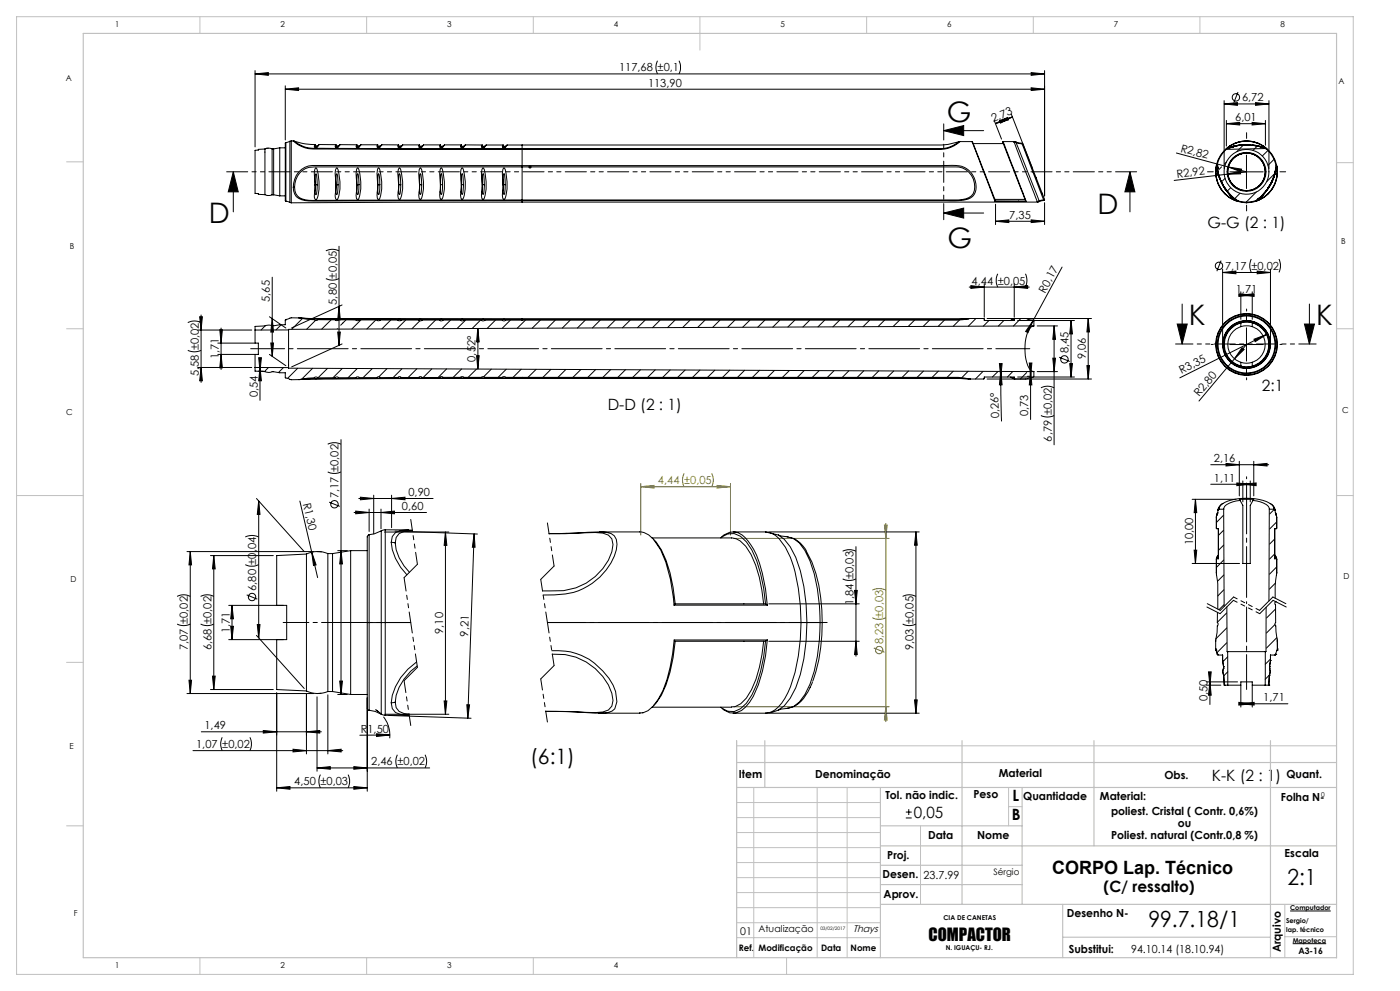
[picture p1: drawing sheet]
<svg xmlns="http://www.w3.org/2000/svg" width="420mm" height="297mm" viewBox="0 0 420 297" stroke-linecap="round" stroke-linejoin="round" font-family="sans-serif">
<g fill="none" stroke="#000" stroke-width=".3">
<path d="M197.2 18.2l-.4 1.8 .4 2.2M203.7 18.2l.5 1.5-.1 1.3-.4 1.2M76.5 22.2l4-.4v.8zM76.5 21.2v22.8M76.5 22.2h236.9M85.6 26.7l4-.4v.8zM85.6 25.7v16.2M85.6 26.7h227.8M283.1 39.2l6-1.6v3zM283.1 39.2h12M298.3 36.1l2.2 5.6M298.6 37l3.6-1.8 .3 .7z"/>
<path d="M299.9 36.1l3.8-1-3.6 1.8zM303.4 34.1l6.3 16.4M303.7 35.1l-5.1 1.9M309.4 21.8l4 .4-4 .4zM309.4 26.3l4 .4-4 .4zM313.4 21.2v37.5M367.2 31.1l4-.3v.8zM367.2 30.2v20.3M367.2 31.1h13.5M367.9 37.1l4-.4v.8zM367.9 36.1v7.7M367.9 37.1h11.7"/>
<path d="M371.4 27.6l-1.3 3.2M375.6 36.7l4 .4-4 .4zM376.7 30.8l4 .3-4 .5zM379.6 36.1v7.4M380.7 30.2v20.3M70 51.5l1.5 6h-3zM70 51.5v12M79.9 44.4h.6M80.1 58.6h.4M158.5 50h1M158.6 49.7l.7 .7M159 49.5v1"/>
<path d="M159.3 49.7l-.7 .7M339 51.5l1.5 6h-3zM339 51.5v12M352.9 45.9l15.6 4.2M368.2 52.2l3.9-.9 .1 .8zM368.2 52.2l-16 1.9M368.5 50.1l4 .6-.2 .8zM368.5 50.1l5.4 1.4-5.7 .7M369 51.5h10M373.9 46.5v10M379.6 44.5l-11.7 .3M97.8 75.2l1.8-.5 2.1 .5"/>
<path d="M101.7 73.8v29.7M283.1 63.8l6-1.4v3zM283.1 63.8h12M298.7 66.3l3.9-.4v.8zM298.7 61.2v6.1M298.7 66.3h14.7M309.4 65.9l4 .4-4 .4zM313.4 60.7v6.6M366.3 78.1l-1.2 3.2M375.4 77.6l-.5 1.6v.9l.5 1.5M383.7 77.6l.4 1.6v.9l-.4 1.5M56.3 96.7l1.9-.5 2.1 .5"/>
<path d="M59.3 98.9h16.2M59.9 94.9h.8l-.4 4zM60.3 94.4v20.2M65.9 98.8h.8l-.4 4zM66.3 98.3v12.4M80.8 94.9l5 3.4M81.7 95.5l.4 4h-.9zM81.7 83.1v23.7M97.8 83.5l1.8 .5 2.1-.5M101.3 99.5h.8l-.4 4zM101.7 91.8l.4 4h-.8zM102.6 91.4l-15.1 6.9"/>
<path d="M143.3 98.4l.5 4h-.8zM143.3 98.4v12.2M290.8 86h18M291.3 85.6l4 .4-4 .4zM295.3 85v10.1M296.1 95.5h31.3M299.3 82.1l-.4 1.5v1.2l.4 1.2M304.3 86l4-.4v.8zM304.3 85v10.1M305.3 96.1h17M307.6 82.1l.5 1.8-.5 2.1M309.8 96l.4 .3"/>
<path d="M310 96l-1.6 3.7-.7-.4zM310 96l-.2 .3M311.1 97.7h6.2M316.2 97.7v35.6M316.2 97.7l.5 4h-.9zM318.6 80l-8.6 16M321.3 96.1l.4 4h-.8zM321.3 96.1v16.9M326.5 95.5l.3 4h-.7zM326.5 95.5v18.1M353.2 97.1h3l-1.6 6zM354.6 91.1v12"/>
<path d="M366.8 81.7l4-.5v.9zM366.8 80.6v21.6M366.8 81.7h14.3M371.7 88l4 .4-4 .4zM372.3 88.4l3.9-.4v.8zM372.3 87.5v8.2M372.3 88.4h3.4M373.9 98.2v10M375.7 87.5v8.2M377.2 81.2l3.9 .5-3.9 .4zM381.1 80.6v21.6M391.3 97.1h3l-1.5 6z"/>
<path d="M392.8 91.1v12M56.3 105l1.9 .4 2.1-.4M59.3 110.1h16.2M60.3 110.1l.4 4h-.8zM65.3 106.2h11.2M65.3 102.8h11.2M66.3 106.2l.4 4h-.8zM77.5 111.2h1.5M77.5 110.1h1.5M77.6 107.2h.8l-.4 4zM78 110.1v9.9M78 110.1l.4 4h-.8z"/>
<path d="M80.8 106.2l5 3.4M81.2 102.8h.9l-.4 4zM102.6 103.1l-15.1 6.9M143 106.6h.8l-.5 4zM296.1 113.6h31.3M299.8 109h.8l-.4 4zM300.2 111.3l.4 4h-.8zM300.2 111.3v1.7M300.2 113l.3 13.3M305.3 113h17M308.2 111.3h.9M308.2 112.8h.9"/>
<path d="M308.8 108.8h.8l-.4 4zM309.2 111.3v14.4M309.2 111.3l.4 4.1h-.8zM311.1 111.4h6.2M312.3 116.2l1.8-.5 2.1 .5M315.8 107.3h.9l-.5 4.1zM317.7 107.1l3.2 1.2M320.9 109h.8l-.4 4zM326.1 109.6h.7l-.3 4zM369 103.3h10M372.6 104.2l.6 .5-2.9 2.8zM373.9 103.3l-14.2 16.9"/>
<path d="M376.2 101.7l3.7-1.4-3.3 2.1zM379.9 100.3l-26 12.9M98.3 133.1l1.5-.4h1l1.5 .4M102.3 131.8v76.3M312.3 124.5l1.8 .5 2.1-.5M363.2 139.3h17.4M367.8 138.9l4 .4-4 .4zM371.8 138.3v10.3M376.1 139.3l4-.4v.8zM376.1 138.3v10.3M76.9 149.4l14.4 15.9M77.6 150.1l.4 4.1h-.8z"/>
<path d="M77.6 150.1v41.1M90 150.2l5.3 22.9M98.3 141.4l1.5 .5 1.6-.1 .9-.4M98.7 150.5l3.2 1.3M106.2 153.6h21.8M106.7 153.2l4 .4-4 .4zM107.6 149.4h22.3M108.1 149l4 .4-4 .4zM110.7 152.6v6.7M112.1 148.4v11.6M114.3 153.6l4-.4v.8zM114.3 152.6v5.9"/>
<path d="M115.3 159.5h19.4M117.5 149.4l4-.4v.8zM117.5 148.4v9.7M118.5 159.2l24.7 .9M133.6 159.5v54.6M133.6 159.5l.5 3.9h-.9zM230.6 159.4h45.2M274.8 159.4l.4 4h-.8zM274.8 159.4v54.3M357.6 149.6h13.2M358.6 149.6v19.3M358.6 149.6l.4 4h-.8z"/>
<path d="M363.2 145.1h11.9M371.1 144.7l4 .4-4 .5zM372.9 145.1l3.9-.4v.9zM372.9 144.1v6.3M375.1 144.1v6.3M53.1 178.7l1.8-.4 2.2 .4M56.1 165.3h38M57.1 165.3v42.6M57.1 165.3l.4 4h-.8zM60.2 178.7l1.8-.4 2.1 .4M63.1 166.5h18.9M64.1 166.5v40.2"/>
<path d="M64.1 166.5l.5 4h-.9zM73.6 169.2l1.5 .5 1.3-.1 1.2-.4M73.6 160.9l1.8-.4 2.2 .4M74 178.3l3.2 1.3M93.5 165.5l1.3 3.8-.7 .2zM95.1 165.3l1.3 .1M101.3 165h2.9M102.3 165l.4 4h-.8zM142.2 160l.3 4h-.8zM142.2 160l-1.9 55.2M252.8 173.5l1.5 .5 1.6-.2 .9-.3M252.8 165.2l1.5-.5h1l1.5 .5"/>
<path d="M256.4 176.9h.8l-.4 4.1zM256.8 163.8v32.9M270.8 178.7l1.8-.4 2.2 .4M357.6 168.9h14.3M358.2 164.9h.8l-.4 4zM53.1 187l1.8 .5 2.2-.5M60.2 187l1.8 .5 2.1-.5M68.6 191.7h16.4M68.6 181.4h16.4M69.2 187.7h.8l-.4 4zM69.6 181.4v10.3M69.6 181.4l.4 4.1h-.8z"/>
<path d="M76.9 190.4l14.4 15.9M77.2 187.2h.8l-.4 4zM230.6 181h27.2M230.6 192.2h27.2M256.8 192.2l.4 4h-.8zM270.8 187l1.8 .5 2.2-.5M56.1 207.9h38M56.7 203.9h.8l-.4 4zM60.4 219.3h36M63.1 206.7h18.9M63.7 202.6h.9l-.5 4.1zM79 218.9l4 .4-4 .4z"/>
<path d="M83 207.6v29.5M91.9 219.3l4-.4v.8zM91.9 208.1v17.9M95.1 208.8v22.3M96.3 207.8l-1.2 .1M98.4 208.2v17.8M101.3 208.1h2.9M101.9 204.1h.8l-.4 4zM110.2 209.1v28M112.7 212.7l1.7 1.4M113 219.9l3.9 .4-3.9 .4zM115 214.8a9.2 9.2 0 0 1 1.9 6.5"/>
<path d="M115.4 214.1h19.3M116.6 214.4l24.7 .9M133.2 210.1h.9l-.5 4zM140.1 211.2h.8l-.6 4zM230.6 213.7h45.2M274.4 209.8h.8l-.4 3.9zM361.9 205.3h4.4M361.9 204.4h9.4M362.5 201.4h.9l-.4 3.9zM363 204.4v6.7M363 204.4l.4 3.9h-.9zM371.7 210.5l4 .4-4 .4z"/>
<path d="M372.3 210.9l3.9-.4v.8zM372.3 205.3v6.6M372.3 210.9h14.1M375.7 205.3v6.6M57.9 225h44.9M66.7 221l-.5 1.5v.9l.5 1.6M75 221l.4 1.5-.1 1.5-.3 1M83 236.1h27.2M83 236.1l4-.4v.8zM87.9 224.5l4 .5-4 .4zM95.1 230.1h33.8M95.1 230.1l4-.3v.7z"/>
<path d="M96.1 232.2l-.4 1.5 .1 1.5 .3 .9M98.4 225l3.9-.5v.9zM104.4 232.2l.5 1.5v.9l-.5 1.5M106.2 235.7l4 .4-4 .4zM106.2 229.8l4 .3-4 .4zM116.9 220.3h-9M119.2 226.2l-.5 1.8 .5 2.1M127.5 226.2l.5 1.8-.5 2.1M271.7 245.1h1.8M271.7 243.4h1.8M272.6 242.5v1.8M387 273h12.2"/>
<path d="M387.8 282.8h10"/>
<circle cx="370.8" cy="29.2" r="1.12"/>
<circle cx="365.7" cy="79.7" r="1.11"/>
<circle cx="319.3" cy="107.7" r="1.11"/>
<circle cx="100.3" cy="151.1" r="1.12"/>
<circle cx="75.6" cy="178.9" r="1.12"/>
</g>
<g fill="none" stroke="#808000" stroke-width=".3">
<path d="M192.2 144.9v15.5M192.2 145.9h26.9M192.2 145.9l4-.4v.8zM205.2 141.9l-.4 1.8 .4 2.2M213.5 141.9l.5 1.8-.5 2.2M215.1 145.5l4 .4-4 .4zM219.1 144.9v15.5M265.3 157.4h.8l-.4 4zM265.7 156.9v59.4M220.1 161.4h46.6M261.7 176.8l1.9-.4 2.1 .4M261.7 185.1l1.5 .5h1.3l1.2-.5"/>
<path d="M262.1 194.2l3.2 1.3M220.1 211.8h46.6M265.7 211.8l.4 4h-.8z"/>
<circle cx="263.7" cy="194.8" r="1.12"/>
</g>
<path d="M364 51.5h-1.7M374 41.5v-1.7M384 51.5h1.7M374 61.5v1.7M374 93.2v-.6M364 103.2h-.6M374 113.2v.6M384 103.2h.6" fill="none" stroke="#000" stroke-width=".3" stroke-dasharray="15.2 1.3 1.3 1.3"/>
<path d="M75.2 104.5h233.7" fill="none" stroke="#000" stroke-width=".3" stroke-dasharray="15.2 1.3 1.3 1.3" stroke-dashoffset="5"/>
<path d="M374 181.9v24.7" fill="none" stroke="#000" stroke-width=".3" stroke-dasharray="15.2 1.3 1.3 1.3" stroke-dashoffset="4.8"/>
<path d="M374 142.9v38" fill="none" stroke="#000" stroke-width=".3" stroke-dasharray="15.2 1.3 1.3 1.3" stroke-dashoffset="-1.9"/>
<path d="M123.2 155.7l2 13.4M121.2 204l2 13.4" fill="none" stroke="#000" stroke-width=".3" stroke-dasharray="6.3 1.3 1.3 1.3 1.3 1.3" stroke-dashoffset="2.7"/>
<g fill="none" stroke="#000" stroke-width=".3" stroke-dasharray="6.3 1.3 1.3 1.3 1.3 1.3">
<path d="M341 51.5h-273M125.2 169.1l-4 4M166.2 169.6l-4 4M370 179.9l-4 4M370.1 178.9l-4 4M381.9 178.9l-4 4M381.9 179.9l-4 4M125.2 200l-4 4M166.2 199.5l-4 4M366 183.9l-3.9-2M366.1 182.9l-3.9-2M385.8 180.9l-3.9-2"/>
<path d="M385.9 181.9l-4-2"/>
</g>
<path d="M121.2 173.1l4 26.9" fill="none" stroke="#000" stroke-width=".3" stroke-dasharray="6.3 1.3 1.3 1.3 1.3 1.3" stroke-dashoffset="2.3"/>
<path d="M164.2 156.7l2 12.9M162.2 203.5l2 12.9" fill="none" stroke="#000" stroke-width=".3" stroke-dasharray="6.3 1.3 1.3 1.3 1.3 1.3" stroke-dashoffset="3"/>
<path d="M162.2 173.6l4 25.9" fill="none" stroke="#000" stroke-width=".3" stroke-dasharray="6.3 1.3 1.3 1.3 1.3 1.3" stroke-dashoffset="2.8"/>
<path d="M377.9 182.9l-7.8-4M377.9 183.9l-7.9-4" fill="none" stroke="#000" stroke-width=".3" stroke-dasharray="6.3 1.3 1.3 1.3 1.3 1.3" stroke-dashoffset="5.1"/>
<path d="M283.1 37.1v28.7" fill="none" stroke="#000" stroke-width=".3" stroke-dasharray="6.3 1.3 1.3 1.3 1.3 1.3" stroke-dashoffset="1.5"/>
<path d="M394.8 103.1h-42.1" fill="none" stroke="#000" stroke-width=".3" stroke-dasharray="6.3 1.3 1.3 1.3 1.3 1.3" stroke-dashoffset="1.1"/>
<g fill="none" stroke="#c0c0c0" stroke-width=".3">
<path d="M5 5h401v287h-401zM60 5v5M110 5v5M160 5v5M210 5v10M260 5v5M310 5v5M360 5v5M20 48.5h5M401 48.8h5M20 98.5h5M401 98.5h5"/>
<path d="M5 148.5h20M401 148.5h5M20 198.5h5M221 222v65M221 223.5h180M226.1 236v51M245.1 236v51M254.1 236v51M302.6 236v11.5M20 247.5h5M221 240.5h43.1M221 254h43.1"/>
<path d="M221 258.5h43.1M221 249.5h43.1M221 245h43.1M276.2 247.5v23.5M302.6 241.8h4M221 267.5h43.1M221 263h43.1M221 272h43.1M221 276.5h43.1M385.4 271v16M60 287v5M110 287v5"/>
<path d="M160 287v5M221 281h43.1M236 287v5M385.4 280.7h15.6"/>
</g>
<g fill="none" stroke="#c0c0c0" stroke-width=".35">
<path d="M221 222v65M221 236h180M221 228.5h180M229.4 222v14M264.1 236v51M288.6 222v49M306.6 236v35M328.2 222v31.5M381.1 222v65M264.1 253.5h136.9M264.1 259.3h42.5M264.1 247.5h42.5"/>
<path d="M264.1 271h136.9M264.1 265.1h42.5M318.8 271v16M318.8 280.9h62.3M401 287h-376v-277h376v277.1"/>
</g>
<path d="M84.9 186.6h38.3" fill="none" stroke="#000" stroke-width=".3" stroke-dasharray="15.2 1.3 1.3 1.3" stroke-dashoffset="7.5"/>
<path d="M164.2 186.6h83.9" fill="none" stroke="#000" stroke-width=".3" stroke-dasharray="15.2 1.3 1.3 1.3" stroke-dashoffset="3.8"/>
<g fill="#000">
<path d="M368.2 52.2l3.9-.9 .1 .8zM368.5 50.1l4 .6-.2 .8zM310 96l-1.6 3.7-.7-.4zM372.6 104.2l.6 .5-2.9 2.8zM376.2 101.7l3.7-1.4-3.3 2.1zM93.5 165.5l1.3 3.8-.7 .2zM113 219.9l3.9 .4-3.9 .4z"/>
<path d="M76.5 22.2l4-.4v.8zM309.4 21.8l4 .4-4 .4z"/>
<path d="M283.1 39.2l6-1.6v3zM283.1 63.8l6-1.4v3z"/>
<path d="M298.6 37l3.6-1.8 .3 .7zM299.9 36.1l3.8-1-3.6 1.8z"/>
<path d="M309.4 26.3l4 .4-4 .4zM85.6 26.7l4-.4v.8z"/>
<path d="M367.9 37.1l4-.4v.8zM375.6 36.7l4 .4-4 .4z"/>
<path d="M339 51.5l1.5 6h-3zM70 51.5l1.5 6h-3z"/>
<path d="M298.7 66.3l3.9-.4v.8zM309.4 65.9l4 .4-4 .4zM367.2 31.1l4-.3v.8zM376.7 30.8l4 .3-4 .5zM87.9 224.5l4 .5-4 .4zM98.4 225l3.9-.5v.9zM79 218.9l4 .4-4 .4zM91.9 219.3l4-.4v.8zM108.1 149l4 .4-4 .4zM117.5 149.4l4-.4v.8zM106.7 153.2l4 .4-4 .4zM114.3 153.6l4-.4v.8zM372.3 88.4l3.9-.4v.8zM371.7 88l4 .4-4 .4zM366.8 81.7l4-.5v.9zM377.2 81.2l3.9 .5-3.9 .4z"/>
<path d="M59.9 94.9h.8l-.4 4zM60.3 110.1l.4 4h-.8zM81.7 95.5l.4 4h-.9zM81.2 102.8h.9l-.4 4zM101.7 91.8l.4 4h-.8zM101.3 99.5h.8l-.4 4zM309.2 111.3l.4 4.1h-.8zM308.8 108.8h.8l-.4 4zM77.6 150.1l.4 4.1h-.8zM77.2 187.2h.8l-.4 4zM102.3 165l.4 4h-.8zM101.9 204.1h.8l-.4 4zM358.6 149.6l.4 4h-.8zM358.2 164.9h.8l-.4 4z"/>
<path d="M304.3 86l4-.4v.8zM291.3 85.6l4 .4-4 .4z"/>
<path d="M316.2 97.7l.5 4h-.9zM315.8 107.3h.9l-.5 4.1z"/>
<path d="M321.3 96.1l.4 4h-.8zM320.9 109h.8l-.4 4z"/>
<path d="M326.5 95.5l.3 4h-.7zM326.1 109.6h.7l-.3 4z"/>
<path d="M66.3 106.2l.4 4h-.8zM65.9 98.8h.8l-.4 4zM77.6 107.2h.8l-.4 4zM78 110.1l.4 4h-.8zM69.2 187.7h.8l-.4 4zM69.6 181.4l.4 4.1h-.8zM63.7 202.6h.9l-.5 4.1zM64.1 166.5l.5 4h-.9zM133.2 210.1h.9l-.5 4zM133.6 159.5l.5 3.9h-.9z"/>
<path d="M143 106.6h.8l-.5 4zM143.3 98.4l.5 4h-.8z"/>
<path d="M300.2 111.3l.4 4h-.8zM299.8 109h.8l-.4 4z"/>
<path d="M391.3 97.1h3l-1.5 6zM353.2 97.1h3l-1.6 6z"/>
<path d="M274.8 159.4l.4 4h-.8zM274.4 209.8h.8l-.4 3.9zM57.1 165.3l.4 4h-.8zM56.7 203.9h.8l-.4 4z"/>
<path d="M372.9 145.1l3.9-.4v.9zM371.1 144.7l4 .4-4 .5z"/>
<path d="M256.4 176.9h.8l-.4 4.1zM256.8 192.2l.4 4h-.8z"/>
<path d="M140.1 211.2h.8l-.6 4zM142.2 160l.3 4h-.8z"/>
<path d="M362.5 201.4h.9l-.4 3.9zM363 204.4l.4 3.9h-.9z"/>
<path d="M106.2 235.7l4 .4-4 .4zM83 236.1l4-.4v.8zM106.2 229.8l4 .3-4 .4zM95.1 230.1l4-.3v.7zM376.1 139.3l4-.4v.8zM367.8 138.9l4 .4-4 .4zM371.7 210.5l4 .4-4 .4zM372.3 210.9l3.9-.4v.8z"/>
</g>
<g fill="#808000">
<path d="M215.1 145.5l4 .4-4 .4zM192.2 145.9l4-.4v.8z"/>
<path d="M265.3 157.4h.8l-.4 4zM265.7 211.8l.4 4h-.8z"/>
</g>
<g fill="none" stroke="#000" stroke-width=".3">
<path d="M79.5 58.3a2.64 2.64 0 0 0 2.1 .1M79.5 44.7v13.6M79.5 44.7l-2 .1v.2h-1v13h1v.2l2 .1M81.6 44.6a2.64 2.64 0 0 0-2.1 .1M81.6 44.6v13.8M81.6 58.4h.5M81.6 44.6h.5M82.1 44.6v13.8M82.1 58.4l1.8 .3M83.9 44.3v14.4M83.9 58.7h1.7M83.9 44.3h1.7"/>
<path d="M83.9 44.3l-1.8 .3M85.8 42.8v17.5M85.8 42.8l-.2 .1v17.2l.2 .2M87 42.3l-1.2 .5M87.4 42.2v18.6M87.4 42.2l-.4 .2v18.3M87.4 42.2l.6 .1M88 42.3a9.1 9.1 0 0 0 7.3 2.4l61.3 .1M88 56.1a3.6 3.6 0 0 0 3.5 4h65.1M88 42.3h.4M88.4 42.3l.2 .1a19.2 19.2 0 0 0 5.9 .9M88.4 56.1a3.8 3.8 0 0 0 4.3 3.9l63.9-.1"/>
<path d="M88.4 56.1h-.4M88.4 42.3a9 9 0 0 0 5.3 2.1l62.9 .2M94.5 43.3v.4M94.5 55.4l.3-3.3 .2 .3 .2 3M94.5 55.4v2.3l.3 .6 .2-.4 .2-2.5M94.5 43.3a.53 .53 0 0 0-.2 .6 .53 .53 0 0 0 .5 .4l.9-.9M94.5 43.7v.1a.32 .32 0 0 0 .4 .3 .32 .32 0 0 0 .3-.4M94.5 55.4h.7M94.5 43.7h.7M94.7 50.4h.2a12.8 12.8 0 0 1 .1 9.3h-.5l-.2-.6 .2-3.5-.2-4.2zM95.7 43.3l5.1 .1M95.7 43.3l-.5 .4"/>
<path d="M100.8 43.4v.4M100.8 43.4a.54 .54 0 0 0-.2 .6 .54 .54 0 0 0 .6 .3l.8-.9M100.8 55.4l.1-2.9 .1-.4 .3 .7 .1 2.6M100.8 55.4v2l.2 .9 .3-.6 .1-2.3M100.8 43.8a.3 .3 0 0 0 .3 .3 .3 .3 0 0 0 .3-.3M100.8 55.4h.6M100.8 43.8h.6M100.9 50.4h.2a13.2 13.2 0 0 1 .2 9.3h-.5l-.3-1.1 .3-3-.3-3.5zM107.1 43.4h-5.1l-.6 .4M107.1 43.4v.4M107.1 55.3l.2-3.2 .2 .3 .2 2.9M107.1 55.3l.2 3 .2-.4 .2-2.6"/>
<path d="M107.1 43.4l-.3 .4 .4 .6 .5-.2 .5-.8h5.1M107.1 43.8a.28 .28 0 0 0 .2 .3 .28 .28 0 0 0 .3-.2l.1-.1M107.1 55.3h.6M107.1 43.8h.6M107.2 50.4h.2a13.1 13.1 0 0 1 .2 9.3h-.5a1.77 1.77 0 0 1-.2-2.1l.2-2a9.3 9.3 0 0 1 .1-5.2zM108.3 43.4l-.6 .4M113.3 43.4v.4M113.3 43.4l-.2 .5 .3 .5 .5-.2 .6-.7M113.3 55.3l.2-3.2 .3 .7 .1 2.5M113.3 55.3v2.3l.3 .7 .3-1v-2M113.3 43.8a.3 .3 0 0 0 .4 .4 .3 .3 0 0 0 .2-.4M113.3 55.3h.6"/>
<path d="M113.3 43.8h.6M113.5 50.4h.2a13.3 13.3 0 0 1 .1 9.3l-.2 .1-.4-.4 .1-3.8a9.5 9.5 0 0 1 .2-5.2zM114.5 43.4h5.1M114.5 43.4l-.6 .4M119.6 43.4v.4M119.6 43.4l-.3 .5 .5 .5 .4-.1 .6-.8M119.6 55.3l.2-3.2 .3 .7 .1 2.5M119.6 55.3v1.9l.2 1.1 .3-.6 .1-2.4M119.6 43.8a.31 .31 0 0 0 .3 .4 .31 .31 0 0 0 .3-.4M119.6 55.3h.6M119.6 43.8h.6M119.7 50.4h.2a13.3 13.3 0 0 1 .2 9.2l-.4 .1a1.85 1.85 0 0 1-.2-2.1v-4.3a2.92 2.92 0 0 1 .2-2.9z"/>
<path d="M120.8 43.4h5.1M120.8 43.4l-.6 .4M125.9 43.4v.4M125.9 43.4l-.3 .5 .4 .5 .5-.1 .5-.8M125.9 43.8h.6a.32 .32 0 0 1-.3 .4 .32 .32 0 0 1-.3-.4zM125.9 55.3v-2.9l.2-.4 .4 3.3M125.9 55.3v2.1l.2 .9 .3-.7 .1-2.3M125.9 55.3h.6M126 50.4h.2a13.1 13.1 0 0 1 .1 9.2l-.4 .1a1.74 1.74 0 0 1-.2-2.1l.2-2a9.8 9.8 0 0 1 0-5.1zM132.1 43.4h-5l-.6 .4M132.1 43.4l.1 .4M132.1 43.4l-.2 .5 .4 .5 .5-.1 .5-.8"/>
<path d="M132.2 55.3l.2-3.3 .2 .8 .2 2.5M132.2 55.3l.1 3 .3-.3 .2-2.7M132.2 43.8v.1a.3 .3 0 0 0 .3 .3 .3 .3 0 0 0 .3-.4M132.2 55.3h.6M132.2 43.8h.6M132.3 50.4h.2a14 14 0 0 1 .1 9.2l-.3 .1-.3-.3 .1-3.9a9.4 9.4 0 0 1 .2-5.1zM138.4 43.4h-5.1l-.5 .4M138.4 43.4v.4M138.4 43.4l-.3 .5 .4 .5 .5-.1 .6-.8M138.4 55.3l.1-2.9 .1-.4 .3 .8 .1 2.5M138.4 55.3l.2 3 .3-.7 .1-2.3M138.4 43.8a.31 .31 0 0 0 .3 .4 .31 .31 0 0 0 .3-.4"/>
<path d="M138.4 55.3h.6M138.4 43.8h.6M138.5 50.4h.2a13.1 13.1 0 0 1 .2 9.2l-.4 .1a2.07 2.07 0 0 1-.2-2.2v-4.3a2.89 2.89 0 0 1 .2-2.8zM139.6 43.4l5.1 .1M139.6 43.5l-.6 .3M144.7 43.5v.3M144.7 43.5l-.3 .4 .1 .4 .4 .1 .4-.1 .5-.8M144.7 55.3l.2-3.3 .3 .8 .1 2.5M144.7 55.3v2.1l.2 .9 .3-.7 .1-2.3M144.7 43.8a.31 .31 0 0 0 .3 .4 .31 .31 0 0 0 .3-.4M144.7 55.3h.6M144.7 43.8h.6"/>
<path d="M144.8 50.4h.2a13.1 13.1 0 0 1 .1 9.2l-.4 .1a1.77 1.77 0 0 1-.2-2.2l.2-2a8.5 8.5 0 0 1 .1-5.1zM150.8 57.6v.2M150.8 53.7l.1 1.7M151 43.5v.3M151 43.5h-5.1l-.6 .3M151 55.3l.2-3.3 .2 .4 .2 2.9M151 55.3l.1 3 .3-.4 .2-2.6M151 43.5l-.3 .4 .1 .4 .4 .1 .4-.1 .5-.8M151 43.8a.32 .32 0 0 0 .3 .4 .32 .32 0 0 0 .3-.4M151 55.3h.6M151 43.8h.6M151 50.5l.3-.1a13.1 13.1 0 0 1 .1 9.2l-.5-.1a4.9 4.9 0 0 1 0-2.9l.1-1.1a9.9 9.9 0 0 1 0-5z"/>
<path d="M152.1 43.5h4.5M152.2 43.5l-.6 .3M156.6 50v9.9M156.6 50h129.9a5.8 5.8 0 0 1 5.5 8 6.1 6.1 0 0 1-5.8 1.9h-129.6M156.6 50h-58.7a17.2 17.2 0 0 0-6.2 .5 6.1 6.1 0 0 0-3.3 5.6M156.6 44.8v4.8M156.6 49.6h-62.9a6.2 6.2 0 0 0-5.7 6.5M156.6 49.6v.4M156.6 49.6h129a6.3 6.3 0 0 1 6.6 8.7 6.7 6.7 0 0 1-5.6 1.8h-130M156.6 59.9v.2M156.6 44.6v.2M156.6 43.5v1.1"/>
<path d="M287.6 42.5a8.8 8.8 0 0 1-5.3 2.1h-125.7M287.6 42.5l-3.2 .8-2.1 .2h-125.7M288 42.4h3.6l7 18M288 42.4a9.7 9.7 0 0 1-8.1 2.4h-123.3M288 42.4l-.4 .1M291.8 42.6l6.9 17.6M292 43h9M298.5 59.8h9M300.9 42.4l7 18M300.9 42.4l-.1 .2 6.9 17.7M300.9 42.4h3.3M304.2 42.4l.6 .2"/>
<path d="M304.2 42.4l.1 .3M304.2 42.4v.1M304.2 42.5l.6 .1M304.2 42.5l7.1 18.1M304.8 42.6l2 .5 3.3 8.3M304.8 42.6v.2M304.8 42.8l1.8 .3M304.8 42.8l6.9 17.4M306.6 43h.2M306.6 43l3.2 8.5M309.8 51.5l3.3 8.6M310.1 51.4l-.3 .1"/>
<path d="M310.1 51.4l3.2 8.1M310.8 53.1l.2 .6M312.6 57.9l.1 .3M313.2 59.9l-1.5 .4M313.4 59.7l-.2 .4M365.1 49.6v.4M365.1 49.6h.1M365.1 50h.1M365.1 50a14.9 14.9 0 0 0 5.7 9.9M365.1 49.6h-.1a7.8 7.8 0 0 0 .9 6.5M365.1 50h-.1a7.3 7.3 0 0 0 1 6.1M365.1 50.4h.1"/>
<path d="M365.1 50.4a15.6 15.6 0 0 0 1.9 5.2M365.1 50.4l.1 .5v-.4M365.9 53.2l-.8-2.8v.2a15.8 15.8 0 0 0 3 6.7 14 14 0 0 1-3.1-6.9l1.1 3.5M365.9 56.1a8.8 8.8 0 0 0 5.2 4.2l.1-.2M366 56.1h-.1M366 56.1a8.5 8.5 0 0 0 4.7 4l.1-.2M366.4 54.5l.6 1-.6-1M366.5 50l-1.2 1.2M366.5 54.9l1.8 2.8M366.6 54.9l.3 .7M366.9 55.6l1.4 2.1M366.9 55.6l1.4 2"/>
<path d="M367.5 53.4l-1.1 1.1M367.9 48.6l-.6 .6M368.3 57.7l2.2 2.1-1.7-1.6M368.3 57.6l2.2 2.2-1.7-1.7M368.3 57.6l2.2 2.2M368.3 57.7l2.2 2.1-1.8-1.7M369.2 56.3l-1 1M369.3 58.6l-.9-1 2.1 2.1M369.7 59.1l.8 .6M370.3 43.9l-1.8 .5 1.7-.5M370.5 59.7h.1M370.8 59.9l.1 .1"/>
<path d="M370.8 59.9l.3 .2M370.8 59.9h.1M370.8 59.9l.4 .2M371.4 43.6l-2.9 .7 2.2-.6M371.5 43.6l2.5-.2a14.6 14.6 0 0 0-5.9 1.2 9.1 9.1 0 0 0-3 5M371.5 43.6l-3 .8 2.1-.6M371.5 43.6l-3 .8 2.3-.6M372 57.9l-1.6 1.6M372.3 46.2a5.3 5.3 0 0 1 3.4 0M372.3 46.2h.1M372.3 46.2a5.6 5.6 0 0 0-4 5.3 5.6 5.6 0 0 0 4 5.3M372.3 56.9a6.1 6.1 0 0 0 3.4 0"/>
<path d="M372.3 56.8v.1M373 43.5l-2 2M373.6 43.4l-1.6 .1a16 16 0 0 1 7.4 .8l-3.6-.8M373.9 43.4a14 14 0 0 1 6 1.3 8.9 8.9 0 0 1 2.9 4.9M373.9 42.3a8 8 0 0 0-5.7 2.2v.1M373.9 42.3a7 7 0 0 1 5.8 2.2v.1M373.9 43.4l-2.5 .2M373.9 43.3a15.6 15.6 0 0 0-5.4 1l2.4-.6M373.9 42.3h.1M373.9 42.3a9.2 9.2 0 0 1 6.2 2.4l-.1 .1M373.9 42.2a9.3 9.3 0 0 1 9.3 9.3 9.3 9.3 0 0 1-9.3 9.3M373.9 42.2a9.3 9.3 0 0 0-9.2 9.3 9.3 9.3 0 0 0 9.2 9.3"/>
<path d="M373.9 42.3a6.8 6.8 0 0 0-6 2.5M373.9 43.4h.7M373.9 43.3l.8 .1M373.9 42.2v.1M375.7 46.2a5.6 5.6 0 0 1 3.9 5.3 5.6 5.6 0 0 1-3.9 5.3M375.7 46.2h.1M375.7 56.8v.1M375.8 43.5l3.6 .8M376.6 43.7l2.8 .7M376.9 57.5l-3 3.1M377 43.8l2.4 .6M377.1 59.9l-.3 .2"/>
<path d="M377.1 59.9h.1M377.2 43.8l-1.3 1.3M377.4 59.7h.1M377.4 59.7l.4-.3zM378.4 44.1l.9 .3M378.5 44.2l.8 .2M379.3 44.4h.1M379.4 57.7l-2 2.1M380.4 45.1l-1.7 1.6M380.9 55.5l-.6 1M380.9 55.5l-.5 .9M381 55.6a15.1 15.1 0 0 1-3.6 4.1"/>
<path d="M381 55.6l-.4 .6M381.9 53.7a16.1 16.1 0 0 1-4.5 6.1l2.6-2.7M381.9 53.8a15.7 15.7 0 0 1-4.4 6l2.5-2.7M381.9 56.1a8.7 8.7 0 0 1-4.7 4l-.1-.2M381.9 56.1h.1M382 56.1a9.1 9.1 0 0 1-5.2 4.2v-.2M382.1 53.3l-1.1 2.3M382.2 47.8l-1.8 1.8M382.3 52.8l.6-2.4a15.3 15.3 0 0 1-1.9 5.2M382.3 52.6l.6-2.2a15.2 15.2 0 0 1-1.9 5.2M382.3 52.4l.5-2-.7 2.9M382.3 52.1l-2.3 2.3"/>
<path d="M382.4 52l-.4 1.3M382.8 50.4h.1M382.8 50.4l-.2 1M382.8 50h.1M382.8 49.6v.4M382.8 50a15.1 15.1 0 0 1-5.7 9.9M382.8 49.6h.1a7.9 7.9 0 0 1-.9 6.5M382.8 50h.1a7.9 7.9 0 0 1-1 6.1M382.8 50.4l-.8 2.9M85.8 60.3l1.2 .4M87 60.7l.4 .1M156.6 60.1v.5"/>
<path d="M156.6 60.6l-69.2 .2M156.6 60.6h154.7M298.6 60.4h9.3M298.7 60.3l-.1 .1M298.7 60.2l9 .1M307.7 60.3l.2 .1M311.2 60.4l.1 .2M311.7 60.2l.1 .2M311.7 60.2l.1 .1M311.8 60.4l-.6 .1M311.8 60.4l-.5 .2M313.1 60.1h.1"/>
<path d="M313.2 60.1l-1.4 .3M371.2 60.1h.1M371.2 60.1l2.7 .5M373.9 60.6v.2M376.8 60.1l-2.9 .5M376.8 60.1h.1M76.5 98.9v3.9h1v3.4h-1v3.9M79.6 97.6l-1.3 1.3M84.3 97.3l-1.5 1.6M86 95.7l-.4 .4M86.6 98.9v11.3M86.6 98.9h-10.1"/>
<path d="M89.7 95.3l.5 .1M89.7 95.3l-2.3-.1-1.7 .6-.1 1.5-4 .3a2.64 2.64 0 0 0-2.1 .1l-3 .1v1.1M89.7 95.3h.7M90.2 95.4l18.1 .2h48.3M90.2 95.4l4.1 .4M90.3 95.3l9.3 .2 57 .1M90.7 95.5l-3.2 3.2M94.3 95.8l.5 .3 .5-.3M94.3 95.8l.4-.2 .6 .2M94.7 96l-2.7 2.7M95.3 95.8h5.3M99.3 95.8l-2.8 2.8"/>
<path d="M100.6 95.8l.5 .3 .5-.3M100.6 95.8l.3-.2 .7 .2M101.2 98.5h.1M101.6 95.8l5.2 .1M103.8 95.8l-1.6 1.7M106.8 95.9a.64 .64 0 0 0 1 0M106.8 95.9l.4-.3 .6 .3M107.8 95.9h5.3M108.3 95.9l-2.7 2.7M112.7 95.9l-2.6 2.7M113.1 95.9a.55 .55 0 0 0 .5 .3 .55 .55 0 0 0 .5-.3M113.1 95.9l.4-.2 .6 .2"/>
<path d="M114.1 95.9h5.3M117.2 95.9l-2.6 2.7M119.4 95.9l.3 .2 .7-.2M119.4 95.9l.3-.2 .7 .2M120.4 95.9h5.3M121.7 95.9l-2.6 2.6M125.7 95.9a.59 .59 0 0 0 .9 0M125.7 95.9l.2-.2 .7 .2M126 96.1l-2.4 2.4M126.6 95.9h5.3M130.7 95.9l-2.6 2.6M131.9 95.9l.3 .3 .7-.3"/>
<path d="M131.9 95.9l.4-.2 .6 .2M132.9 95.9l5.3 .1M135.1 96l-2.5 2.5M138.2 96l.2 .2 .8-.2M138.2 96l.3-.3 .7 .3M139.2 96h5.3M139.7 96l-2.6 2.5M144.1 96l-2.5 2.5M144.5 96a.61 .61 0 0 0 1 0M144.5 96l.3-.3 .7 .3M145.5 96h5.2M148.6 96l-2.4 2.4"/>
<path d="M150.7 96a.61 .61 0 0 0 1 0M150.7 96l.4-.3 .6 .3M151.7 96h4.9M153.1 96l-2.4 2.4M156.6 95.6v.1M156.6 95.6v.4M157.6 96l-2.4 2.4M162.1 96l-2.4 2.4M166.6 96l-2.4 2.4M171.1 96l-2.4 2.3M175.6 96l-2.4 2.3M180.1 96l-2.4 2.3"/>
<path d="M184.5 96l-2.3 2.2M189.1 96l-2.4 2.2M193.5 96l-2.3 2.2M198 96l-2.2 2.2M202.5 96l-2.2 2.2M207 96l-2.2 2.2M211.5 96l-2.2 2.1M216 96l-2.2 2.1M220.5 96l-2.2 2.1M225 96l-2.2 2.1M229.4 96l-2.1 2.1M233.9 96l-2.1 2"/>
<path d="M238.4 96l-2 2M242.9 96l-2 2M247.4 96l-2 2M251.9 96l-2 2M256.4 96l-2 1.9M260.9 96l-2 1.9M265.4 96l-2 1.9M269.9 96l-2 1.9M274.4 96l-1.9 1.9M278.8 96l-1.8 1.8M283.3 96l-1.9 1.8M287.9 95.8l-1.9 2"/>
<path d="M290.5 95.5l-133.9 .1M290.5 95.5l-3.4 .5h-130.5M291 95.5l-3.3 .1h-131.1M292.8 95.5l-2.3 2.3M295 95.5h.1M295.1 95.5h-4.6M295.1 95.5l.2 .6h9v-.5M296.7 96.1l-1.7 1.7M301.2 96.1l-1.7 1.6M304.1 95.5l-.8 .5M304.3 95.6l-1.1 .5M304.4 95.5l-.1 .1"/>
<path d="M304.4 95.5h3.4l2 .5M304.4 95.5h-.1M306.2 95.5l-2.2 2.2M309.9 96l.3 .3M310.2 97.7l-.8 .2a9.7 9.7 0 0 0-1.9 7.7l.3 2a4.4 4.4 0 0 0 1.9 3.7h.5v1.5l-.3 .3M310.2 96.2v1.5l-223.6 1v.2M372.3 97.9a5.6 5.6 0 0 0-4 5.3 5.6 5.6 0 0 0 4 5.4M372.3 96.8a6.7 6.7 0 0 0-5 6.4 6.7 6.7 0 0 0 5 6.5M372.3 96.7l1.2-.2 2.2 .2M372.3 96.7h.1M372.3 97.9a6.1 6.1 0 0 1 3.4 0M372.3 96.8v1.1"/>
<path d="M373.9 94.7a8.6 8.6 0 0 0-8.5 8.5 8.6 8.6 0 0 0 8.5 8.6M373.9 94.7a8.6 8.6 0 0 1 8.6 8.5 8.6 8.6 0 0 1-8.6 8.6M373.9 94.5a8.8 8.8 0 0 1 8.8 8.7 8.8 8.8 0 0 1-8.8 8.8M373.9 94.5v.2M373.9 94.5a8.8 8.8 0 0 0-8.7 8.7 8.8 8.8 0 0 0 8.7 8.8M373.9 94.1v.4M373.9 94.1a9.2 9.2 0 0 1 9.2 9.1 9.2 9.2 0 0 1-9.2 9.2M373.9 94.1a9.2 9.2 0 0 0-9.1 9.1 9.2 9.2 0 0 0 9.1 9.2M373.9 94v.1M373.9 94a9.3 9.3 0 0 1 9.3 9.2 9.3 9.3 0 0 1-9.3 9.3M373.9 94a9.3 9.3 0 0 0-9.2 9.2 9.3 9.3 0 0 0 9.2 9.3M373.9 94.7v1.4"/>
<path d="M375.7 96.8a6.7 6.7 0 0 1 4.9 6.4 6.7 6.7 0 0 1-4.9 6.5M375.7 96.7h.1M375.7 97.9a5.6 5.6 0 0 1 3.9 5.3 5.6 5.6 0 0 1-3.9 5.4M375.7 96.8v1.1M76.5 110.1v1.1l3 .2a3.7 3.7 0 0 0 2.6 0l1.8 .3h1.7v1.5l1.6 .6h2.5M76.5 110.1l10.1 .1M80.5 110.1l-1.2 1.3M85 110.2l-1.5 1.5M86.6 110.2v.1l223.6 1.1M89.3 110.4l-3 3M90.2 113.7l-.5 .1M90.4 113.7l-.7 .1"/>
<path d="M93.8 110.4l-3.3 3.3M94.3 113.2a.59 .59 0 0 1 1 0M94.3 113.2l.4 .3 .6-.3M94.3 113.2l-4.1 .5M98.2 110.4l-2.8 2.8M100.6 113.2a.61 .61 0 0 1 1 0M100.6 113.2l.3 .2 .7-.2M100.6 113.2h-5.3M102.7 110.4l-2.8 2.8M106.8 113.2l.2-.2 .8 .2M106.8 113.2l.3 .2 .7-.2M106.8 113.2h-5.2"/>
<path d="M107.2 110.5l-2.8 2.7M107.8 113.2h5.3M111.7 110.5l-2.8 2.7M113.1 113.2a.6 .6 0 0 1 1 0M113.1 113.2l.3 .2 .7-.2M116.1 110.5l-2.4 2.4M119.4 113.1l.6-.2 .4 .2M119.4 113.1l.3 .3 .7-.3M119.4 113.1l-5.3 .1M120.4 113.1h5.3M120.6 110.5l-2.6 2.6M125.1 110.5l-2.7 2.6"/>
<path d="M125.7 113.1a.58 .58 0 0 1 .9 0M125.7 113.1l.2 .2 .7-.2M126.6 113.1h5.3M129.5 110.6l-2.5 2.5M132.9 113.1a.62 .62 0 0 0-1 0M132.9 113.1l-.4 .2-.6-.2M132.9 113.1h5.3M134 110.6l-2.6 2.5M138.2 113.1a.65 .65 0 0 1 1 0M138.2 113.1l.3 .2 .7-.2M138.5 110.6l-2.5 2.5M139.2 113.1h5.3"/>
<path d="M142.9 110.6l-2.5 2.5M144.5 113.1l.3-.2 .7 .2M144.5 113.1l.3 .2 .7-.2M145.5 113.1h5.2M147.4 110.6l-2.3 2.3M150.7 113.1l.4-.2 .6 .2M150.7 113.1l.4 .2 .6-.2M151.7 113.1h4.9M151.9 110.7l-2.5 2.4M156.4 110.7l-2.5 2.4M156.6 113.4l134 .2M156.6 113.4l-59.2 .1-7.1 .2"/>
<path d="M156.6 113.1h130.8l3.1 .4M156.6 113.4l133.9 .1M156.6 113.4l-53.9 .1-12.5 .2M156.6 113.1v.3M160.8 110.7l-2.4 2.4M165.3 110.7l-2.4 2.4M169.8 110.7l-2.4 2.4M174.2 110.8l-2.3 2.3M178.7 110.8l-2.3 2.3M183.2 110.8l-2.3 2.3M187.6 110.8l-2.3 2.3M192.1 110.8l-2.3 2.3"/>
<path d="M196.6 110.8l-2.3 2.3M201 110.9l-2.2 2.2M205.5 110.9l-2.2 2.2M210 110.9l-2.2 2.2M214.5 110.9l-2.2 2.2M218.9 110.9l-2.1 2.2M223.4 111l-2.1 2.1M227.9 111l-2.2 2.1M232.3 111l-2 2.1M236.8 111.1l-2.1 2M241.3 111.1l-2.1 2M245.7 111.1l-2 2"/>
<path d="M250.2 111.1l-2 2M254.7 111.1l-2 2M259.2 111.1l-2 2M263.6 111.2l-1.9 1.9M268.1 111.2l-1.9 1.9M272.6 111.2l-1.9 1.9M277 111.2l-1.9 1.9M281.5 111.2l-1.9 1.9M286 111.3l-1.9 1.8M290.4 111.3l-1.9 1.9M290.5 113.5l.6 .1M290.7 113.6h.4"/>
<path d="M294.9 111.3l-2.3 2.3M299.4 111.3l-1.7 1.7M303.2 113l1.1 .4M303.4 113.1l1 .5M303.8 111.3l-1.6 1.7M304.3 113.4l.1 .2M304.3 113.4v-.4h-9l-.2 .6h-4M308 111.7l-1.9 1.9M309.8 113.1l-2.1 .5h-3.3M372.3 109.7a6.1 6.1 0 0 0 3.4 0M372.3 109.7h.1M372.3 108.6a5.3 5.3 0 0 0 3.4 0"/>
<path d="M372.3 108.6v1.1M373.9 111.8v.2M373.9 112v.4M373.9 112.4v.1M373.9 110.4v1.4M375.7 109.7h.1M375.7 108.6v1.1M114.4 159.1l-2.1 .9-1.6 .3M114.4 159.1v27.5M115.6 158.8v27.8M115.6 158.8h6.9M115.6 158.8l-1.2 .3"/>
<path d="M122.4 158.9h1.3M122.5 158.9a4.9 4.9 0 0 0-4.8 1.9l-.3 1.7M123.7 159.1l-2.5 .2-1.5 .6-.8 1.2-.3 1.6M164.7 159.9l13.9-.3 2.2 .2 1.7 .6 1.1 1.1 .3 1.7a16.4 16.4 0 0 1-11.1 13l-3.7 .8-6.4 .1M179.8 159.4h12.1a5.1 5.1 0 0 1 4.2 2.2l2.1 3.2a47.1 47.1 0 0 1 4 16.6h28M179.8 159.4a6.6 6.6 0 0 1 4.5 1.2 6 6 0 0 1 0 6.1 19.3 19.3 0 0 1-18 11.6h-3.4M179.9 159.4l-15.2 .5M220 159.4h9.6M229.6 159.4a5.3 5.3 0 0 1 4.1 2 23.7 23.7 0 0 1 4.8 10l1 4.9 .6 5.2 .2 5.1M229.6 159.4l4 1M364.9 155v3.4l.6 .1M364.9 154.9v.1"/>
<path d="M365.1 154.4l-.2 .6M365.2 153.7h.1M365.2 153.8l-.3 1M365.2 153.7l-.1 .7M365.4 152.9l-.3 1.5M365.4 152.8v.1M365.5 158.4v9.1h-.4M365.6 152.2l-.1 .2M365.7 152.6l-.3 .3M365.7 152.6l-.3 .2M365.7 152.6h1.4M365.7 152.6h.1"/>
<path d="M366.8 150.9l-1.1 1.1-.3 .8M367 154.4l-2.1 2.2M367.1 158.9l-1.6 1.6M367.1 152.6l.1 29.1M372 150a6.2 6.2 0 0 0-4.8 2.1l-.1 .5M372 150a4.2 4.2 0 0 1 .9 3v15.9h2.2v-15.9a4.2 4.2 0 0 1 .8-3M372 150l-.2-.4h4.3l-.2 .4M373.9 149.3a11 11 0 0 1 8 2.4l.3 .9M373.9 149.3a11 11 0 0 0-7.9 2.4l-.3 .9M373.9 149.3v.3M375.9 150a6.2 6.2 0 0 1 4.8 2.1l.1 .4M381.2 151l.9 .7 .4 .9"/>
<path d="M382.2 152.6l.3 .3M382.2 152.6l.3 .2M382.2 152.6h-1.4l-.1 27.5M382.2 152.6h.1M382.3 152.6l-1.4 1.4M382.4 158.4v9.1h.5M382.4 152.6l.1 .2M382.5 152.9l.4 1.5M382.5 152.8v.1M382.9 154.4l.1 .6M382.9 154.4l-.2-.7 .3 1M383 155v3.3l-.6 .2"/>
<path d="M383 155h.1M383 156.4l-2.1 2.1M91.9 166v41.1M91.9 166l-8.9 .5v15M98.4 165.9a8 8 0 0 0-6.5 .1M98.4 165.9v41.4M98.4 165.9h1.4M99.8 165.9v41.4M105.2 165v43.1M105.2 165h5M105.2 165l-5.4 .9M110.7 160.3l-.5 .6v25.7"/>
<path d="M110.7 160.3v26.3M117.4 162.5a15.7 15.7 0 0 0 4.7 9.8M117.4 162.5l1.2 .2M118.6 162.7a13.9 13.9 0 0 0 4.2 8.8M195.6 161.2l23.9 .1a5.2 5.2 0 0 1 4.2 2.4 29.5 29.5 0 0 1 4.9 13.2l.5 4.1M196.2 161.9a19.8 19.8 0 0 1 4.8 9.8l.9 4.4 .7 4.9M216.3 161.2a4.9 4.9 0 0 1 7.6 1.2 29.8 29.8 0 0 1 5.2 13.8l.6 4.8M216.6 160.9a4.6 4.6 0 0 1 6.9 .2 21.2 21.2 0 0 1 5.2 10.7l1 4.7 .5 4.9M233.5 160.3l3 .6M233.5 160.4l1.8 1.2a26.4 26.4 0 0 1 5.9 14.2l.6 5.2 .3 5.6M236.1 160.9l1.9 .5 1.8 1.3a27.2 27.2 0 0 1 5.4 13.8l.6 4.9 .2 5.2M237 161l.6 .3"/>
<path d="M238.1 161.4a8.3 8.3 0 0 1 3.8 3.7M241.9 165.3a42.3 42.3 0 0 1 4.8 21.3M364.9 171.7a32.4 32.4 0 0 1 .4 7.8v3.1M364.9 167.6v4.2M364.9 167.3v.2M365.5 166.4l-.6 1.2 .3-.8zM367.1 163.4l-1.6 1.6M367.1 167.8l-2.2 2.3M367.1 172.3l-1.8 1.9M367.1 176.8l-1.8 1.8M382.4 166.3l.6 1.3zM382.4 166l-1.5 1.6"/>
<path d="M382.4 161.5l-1.5 1.6M382.7 174.7l-1.9 1.9M383 171.7l-.4 3.9v3.7M383 167.6v4.2M383 169.9l-2.1 2.2M83 181.4h3v10.3h-3v15l8.9 .4M110.2 186.6v25.7l.1 .4 .4 .2M110.2 186.6h.5M110.7 186.6h3.7M110.7 186.6v26.3M114.4 186.6h1.2M114.4 186.6v27.4"/>
<path d="M115.6 186.6v27.8M115.6 186.6h7.6M125 198.4a17.1 17.1 0 0 0-7.6 12.2M125.1 199.6a15.5 15.5 0 0 0-6.5 10.9M164.2 186.6h76.1M165.5 195a18.7 18.7 0 0 1 19.2 12.3l.4 3-.7 2.1a5.8 5.8 0 0 1-4.8 1.3M165.7 196.1a17.4 17.4 0 0 1 17.9 11.7l.3 2.1-.3 1.7-1.1 1.2-1.7 .6-2.2 .2-14.9-.4M202.5 192.2h27.2M202.6 192.2a43.6 43.6 0 0 1-4.2 16.2l-1.6 2.4-.7 .6M229.1 192.2a42.3 42.3 0 0 1-3.6 14.5l-1.6 2.5-1.7 1.7-1.7 .9h-1M229.7 181h-27.2l-.3 .4M229.7 181l.5 .4"/>
<path d="M229.7 192.2a43.5 43.5 0 0 1-4.1 16.1l-1.7 2.5a5.1 5.1 0 0 1-5.5 2.4l-2.1-1.3M230.2 191.8l-.5 .4M230.2 191.8a41.2 41.2 0 0 1-5.3 18.7 6 6 0 0 1-6 3.1l-1.8-.8-.4-.5M230.2 191.8h-28a51.6 51.6 0 0 1-3.3 15.1l-1.5 2.7-1.5 2.1-1.5 1.3-1.5 .6h-1M240.3 186.6h1.8M240.3 186.6a54.6 54.6 0 0 1-3.9 21 10 10 0 0 1-5.8 6l-1 .1M242.1 186.6a53.1 53.1 0 0 1-3.4 19.5l-1.6 3.2a8.4 8.4 0 0 1-7.5 4.4M242.1 186.6h3.9M246 186.6v2.6a52.5 52.5 0 0 1-3 15.9l-1.5 3-1.7 2.3-1.8 1.4-1.9 .5M246 186.6h.7M246.7 186.6a47.8 47.8 0 0 1-2.9 17.5M364.7 194.7l.1 .2"/>
<path d="M364.7 194.5l.1 .4M364.7 194.5h.1M364.7 192v2.5M364.8 194.9l.4 1.2M364.8 194.9h.1M365.2 196.1l.2 .2h1.4v1.6M365.2 196.1h.1M365.2 183.5v3.1a.57 .57 0 0 1 0 1l-.5 4.7M366.8 197.9h.1M366.8 197.9l.3 1.9M367.1 199.8h.1M367.1 199.8v.4"/>
<path d="M367.2 181.3l-1.5 1.4M368 183.7l-2.8 2.8M368 188.2l-3.2 3.2M368 192.6l-2.9 3M368.1 181.9v13.4h.2M368.3 195.3v10M368.3 195.3h11.3M368.3 196.8l-1.4 1.5M379.6 195.3v10M379.8 182v13.3h-.2M380.9 199.8h.1M380.9 199.8v.4"/>
<path d="M381.1 197.9h.1M381.1 197.9l-.2 1.9M381.1 197.5l-1.5 1.6M382.5 187.2l-2.6 2.5M382.5 196.3h-1.4v1.6M382.7 180.3l-.3 .4 .3 .6v5.3l-.2 .4 .2 .6 .5 3.9M382.7 180.3h.1M382.7 182.5l-2.7 2.7M382.7 196.1l-.2 .2M382.7 196.1h.1M382.8 195.9l-.5 .4M383 191.1l-3.1 3.1"/>
<path d="M383.1 191.5l.1 .6M383.1 194.9l-.4 1.2M383.1 194.9h.1M383.2 192h.1M383.2 192.1v.2M383.2 192.1v2.4M383.2 194.5l-.1 .4M383.2 194.5h.1M383.2 192.2v2.3M91.9 207.1a7.8 7.8 0 0 0 6.5 .2M98.4 207.3h1.4M99.8 207.3l5.4 .8"/>
<path d="M105.2 208.1h5M110.7 212.9l1.9 .3 1.8 .9M114.4 214l1.2 .4M117.4 210.6l.3 1.8 .9 1.1 1.6 .6 2.5 .2M118.6 210.5a3.5 3.5 0 0 0 4.1 3.5M118.6 210.5l-1.2 .1M122.5 214.3l-6.9 .1M163.7 213.2l7.2 .1a201.8 201.8 0 0 0 21.1 .4M195.6 211.9h23.9M219.9 213.7h9.7M236.5 212.3l-3 .5M237.9 211.8l-1.2 .4"/>
<path d="M243.7 204.4a12 12 0 0 1-5.7 7.4M367.1 200.2a2.64 2.64 0 0 0 0 2.2M367.1 200.2a2.45 2.45 0 0 0 0 2.2M367.1 200.2h.1M367.1 202.4l.2 2.9M367.1 202.4h.1M367.3 205.3h.1M367.3 205.3h1M368.3 205.3h4v-.9h3.4v.9h3.9M368.3 201.3l-1.1 1.2M379.6 205.3h1M380.6 205.3h.1"/>
<path d="M380.8 202.4l-.2 2.9M380.8 202.4h.1M380.8 202.3l-1.2 1.3M380.9 200.2l.1 1.4-.2 .8M380.9 200.2l.1 1-.2 1.2M380.9 200.2h.1"/>
<circle cx="373.9" cy="51.5" r="5.6"/>
<circle cx="374" cy="51.5" r="5.8"/>
<circle cx="374" cy="51.5" r="6.7"/>
<circle cx="373.9" cy="103.2" r="7.1"/>
<circle cx="374" cy="103.2" r="7.2"/>
<circle cx="374" cy="103.2" r="6.8"/>
</g>
<g font-size="8.5">
<text x="284.1" y="36.6">G</text>
<text x="329.2" y="64">D</text>
<text x="62.6" y="66.8">D</text>
<text x="284.3" y="74.4">G</text>
<text x="356.7" y="97.3">K</text>
<text x="394.8" y="97.3">K</text>
</g>
<g font-size="6.7">
<text x="386.2" y="265.3">2:1</text>
<text x="344.5" y="277.8">99.7.18/1</text>
</g>
<text font-size="6.3" x="159.1" y="229.1">(6:1)</text>
<text font-size="5.5" x="315.7" y="262">CORPO Lap. Técnico</text>
<text font-size="5.1" x="278.6" y="282">COMPACTOR</text>
<g font-size="4.7">
<text x="362.2" y="68.2">G-G (2 : 1)</text>
<text x="378.6" y="117.1">2:1</text>
<text x="182.3" y="122.9">D-D (2 : 1)</text>
<text x="363.6" y="234.1">K-K (2 : 1)</text>
<text x="274.2" y="245.1">0,05</text>
<text x="303.5" y="245.9">B</text>
<text x="303.7" y="240.1">L</text>
<text x="331.1" y="267.3">(C/ ressalto)</text>
</g>
<g font-size="3.3">
<text x="185.7" y="21.4">117,68 ±0,1</text>
<text x="194.4" y="26">113,90</text>
<text x="372.6" y="30.4">6,72</text>
<text x="297.9" y="36.5" transform="rotate(-21 297.9 36.5)">2,73</text>
<text x="370.6" y="36.3">6,01</text>
<text x="354" y="45.4" transform="rotate(15 354 45.4)">R2,82</text>
<text x="353.1" y="53.3" transform="rotate(-7 353.1 53.3)">R2,92</text>
<text x="302.8" y="65.6">7,35</text>
<text x="367.5" y="80.9">7,17 ±0,02</text>
<text x="291.5" y="85.3">4,44 ±0,05</text>
<text x="313.5" y="88" transform="rotate(-61 313.5 88)">R0,17</text>
<text x="370.7" y="87.7">1,71</text>
<text x="80.9" y="90.4" transform="rotate(-90 80.9 90.4)">5,65</text>
<text x="101" y="91.3" transform="rotate(-90 101 91.3)">5,80 ±0,05</text>
<text x="65.6" y="107.7" transform="rotate(-90 65.6 107.7)">1,71</text>
<text x="320.6" y="105.9" transform="rotate(-90 320.6 105.9)">8,45</text>
<text x="325.8" y="107.7" transform="rotate(-90 325.8 107.7)">9,06</text>
<text x="59.6" y="112.8" transform="rotate(-90 59.6 112.8)">5,58 ±0,02</text>
<text x="142.7" y="108.4" transform="rotate(-90 142.7 108.4)">0,52°</text>
<text x="354.4" y="112.2" transform="rotate(-27 354.4 112.2)">R3,35</text>
<text x="77.3" y="119" transform="rotate(-90 77.3 119)">0,54</text>
<text x="359.8" y="119" transform="rotate(-50 359.8 119)">R2,80</text>
<text x="299.7" y="125.4" transform="rotate(-91 299.7 125.4)">0,26°</text>
<text x="308.5" y="124.8" transform="rotate(-90 308.5 124.8)">0,73</text>
<text x="315.5" y="132.4" transform="rotate(-90 315.5 132.4)">6,79 ±0,02</text>
<text x="364.2" y="138.5">2,16</text>
<text x="101.6" y="149.3" transform="rotate(-90 101.6 149.3)">7,17 ±0,02</text>
<text x="122.6" y="148.7">0,90</text>
<text x="364.2" y="144.4">1,11</text>
<text x="90.9" y="150.9" transform="rotate(77 90.9 150.9)">R1,30</text>
<text x="120.6" y="152.8">0,60</text>
<text x="357.9" y="163.4" transform="rotate(-90 357.9 163.4)">10,00</text>
<text x="76.9" y="177.1" transform="rotate(-90 76.9 177.1)">6,80 ±0,04</text>
<text x="256.1" y="181.3" transform="rotate(-90 256.1 181.3)">1,84 ±0,03</text>
<text x="68.9" y="189.8" transform="rotate(-90 68.9 189.8)">1,71</text>
<text x="132.9" y="190" transform="rotate(-90 132.9 190)">9,10</text>
<text x="140.5" y="190.8" transform="rotate(-88 140.5 190.8)">9,21</text>
<text x="56.4" y="194.9" transform="rotate(-90 56.4 194.9)">7,07 ±0,02</text>
<text x="63.4" y="194.9" transform="rotate(-90 63.4 194.9)">6,68 ±0,02</text>
<text x="274.1" y="194.9" transform="rotate(-90 274.1 194.9)">9,03 ±0,05</text>
<text x="362.3" y="210.2" transform="rotate(-90 362.3 210.2)">0,50</text>
<text x="379" y="210.2">1,71</text>
<text x="61.3" y="218.6">1,49</text>
<text x="108.2" y="219.6">R1,50</text>
<text x="58.8" y="224.2">1,07 ±0,02</text>
<text x="111.4" y="229.4">2,46 ±0,02</text>
<text x="221.6" y="233.3">Item</text>
<text x="244.5" y="233.3">Denominação</text>
<text x="299.6" y="232.9">Material</text>
<text x="349.3" y="233.4">Obs.</text>
<text x="385.9" y="233.2">Quant.</text>
<text x="88.3" y="235.4">4,50 ±0,03</text>
<text x="265.6" y="239.4">Tol. não indic.</text>
<text x="292" y="239.3">Peso</text>
<text x="307" y="239.6">Quantidade</text>
<text x="330" y="239.8">Material:</text>
<text x="333.3" y="244.3">poliest. Cristal ( Contr. 0,6%)</text>
<text x="384.3" y="240.1">Folha N-</text>
<text x="278.4" y="251.6">Data</text>
<text x="293.2" y="251.3">Nome</text>
<text x="333.3" y="251.3">Poliest. natural (Contr.0,8 %)</text>
<text x="353.4" y="247.8">ou</text>
<text x="266.2" y="257.3">Proj.</text>
<text x="385.4" y="256.9">Escala</text>
<text x="264.8" y="263.2">Desen.</text>
<text x="277.1" y="263.4">23.7.99</text>
<text x="265.1" y="269.1">Aprov.</text>
<text x="320.1" y="274.9">Desenho N-</text>
<text x="320.6" y="285.6">Substitui:</text>
<text x="339.4" y="285.7">94.10.14 (18.10.94)</text>
<text x="384.3" y="285.5" transform="rotate(-90 384.3 285.5)">Arquivo</text>
</g>
<g font-size="3.3" fill="#808000">
<text x="197.4" y="145.1">4,44 ±0,05</text>
<text x="265" y="193" transform="rotate(-90 265 193)">8,23 ±0,03</text>
</g>
<text font-size="3.2" x="222.1" y="280.3">01</text>
<text font-size="2.9" x="255.9" y="279.3">Thays</text>
<text font-size="2.8" x="227.5" y="279.3">Atualização</text>
<g font-size="2.7">
<text x="298" y="262.2">Sérgio</text>
<text x="221.7" y="285">Ref.</text>
<text x="227.5" y="284.9">Modificação</text>
<text x="246.3" y="285">Data</text>
<text x="255.2" y="285">Nome</text>
<text x="389.5" y="285.9">A3-16</text>
</g>
<g font-size="2.5">
<text x="34.6" y="8.2">1</text>
<text x="84.2" y="8.2">2</text>
<text x="134.2" y="8.2">3</text>
<text x="184.2" y="8.2">4</text>
<text x="234.2" y="8.2">5</text>
<text x="284.2" y="8.2">6</text>
<text x="334.2" y="8.2">7</text>
<text x="384.2" y="8.2">8</text>
<text x="19.7" y="24.2">A</text>
<text x="401.5" y="25.2">A</text>
<text x="21" y="74.6">B</text>
<text x="402.4" y="73.2">B</text>
<text x="19.9" y="124.2">C</text>
<text x="402.7" y="123.9">C</text>
<text x="403" y="173.6">D</text>
<text x="21.1" y="174.4">D</text>
<text x="20.9" y="224.5">E</text>
<text x="22.1" y="274.6">F</text>
<text x="34.6" y="290.2">1</text>
<text x="84.2" y="290.2">2</text>
<text x="134.2" y="290.2">3</text>
<text x="184.2" y="290.2">4</text>
</g>
<g font-size="2">
<text x="396.3" y="238.7">0</text>
<text x="283" y="275.6">CIA DE CANETAS</text>
<text x="387" y="272.8">Computador</text>
<text x="385.9" y="276.7">Sergio/</text>
<text x="385.9" y="279.2">lap. técnico</text>
<text x="283.7" y="284.6">N. IGUAÇU- RJ.</text>
<text x="387.8" y="282.6">Mapoteca</text>
</g>
<text font-size="1.4" x="246.1" y="278.7">03/02/2017</text>
</svg>
